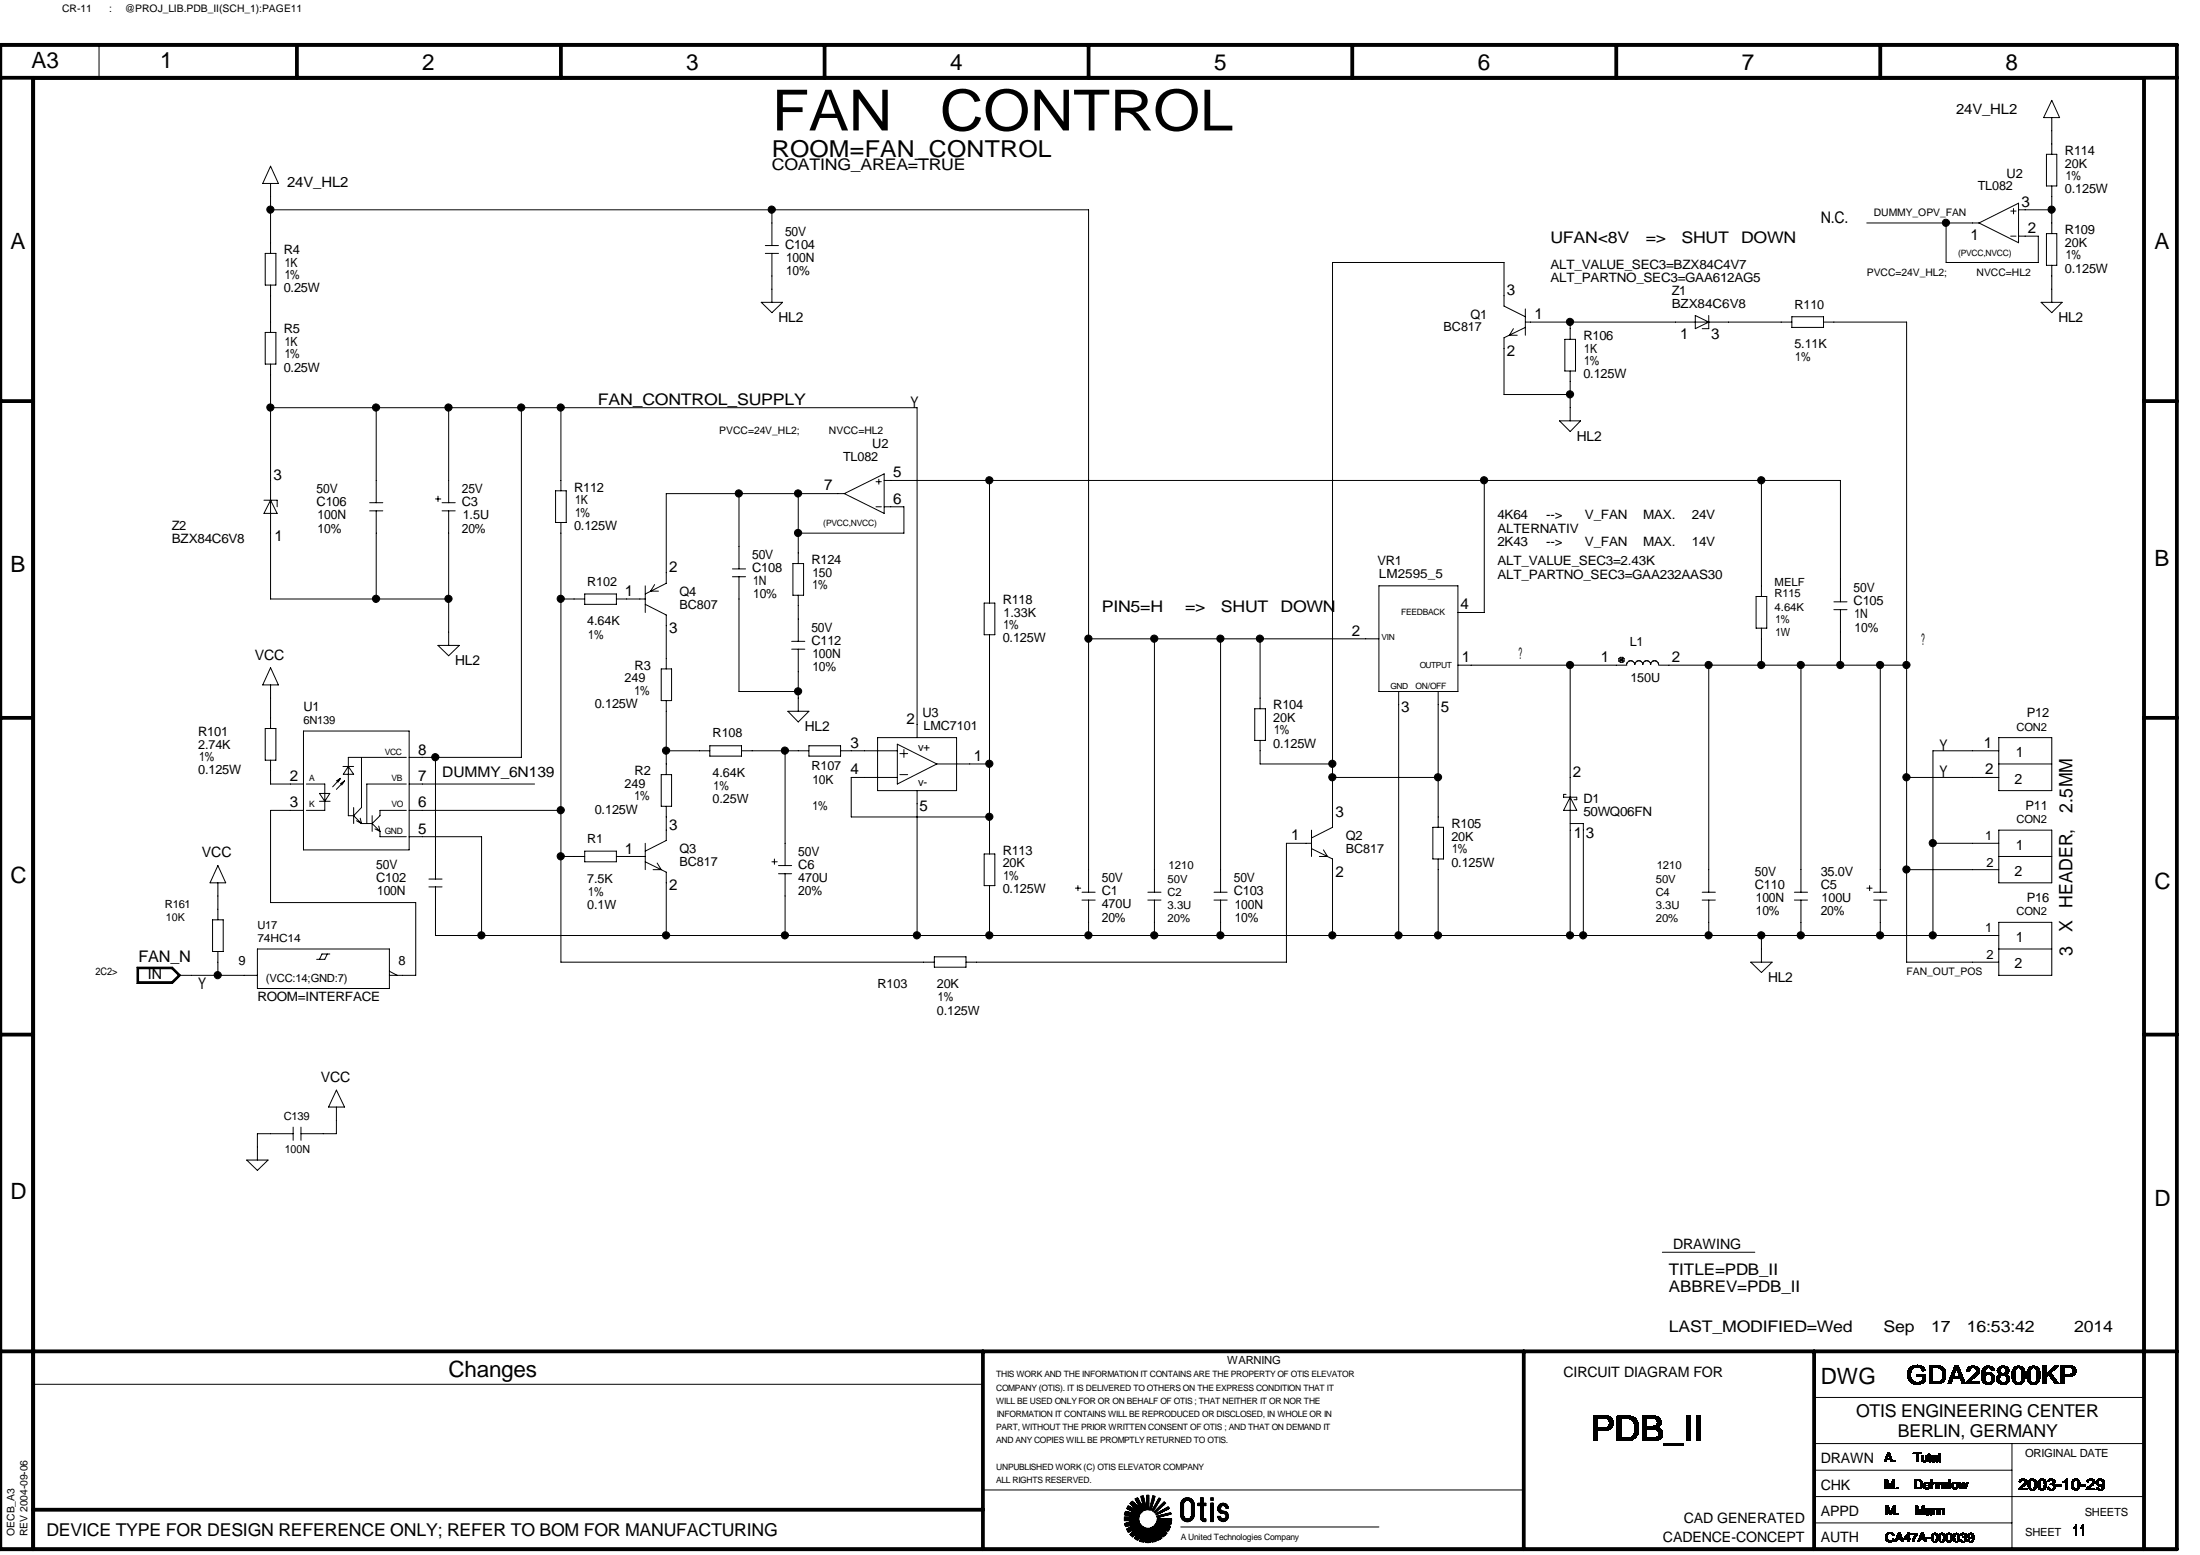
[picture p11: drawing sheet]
<svg xmlns="http://www.w3.org/2000/svg" width="297mm" height="210mm" viewBox="0 0 297 210" stroke-linecap="round" stroke-linejoin="round" font-family="sans-serif">
<g fill="none" stroke="#000" stroke-width=".51">
<path d="M0 6.1h293.9v203h-293.9zM0 10.5h293.9M4.5 10.5v198.6M40.1 6.1v4.4M75.7 6.1v4.4M111.3 6.1v4.4M147 6.1v4.4M182.6 6.1v4.4M218.2 6.1v4.4M253.9 6.1v4.4M289.5 10.5v198.6M0 54.1h4.5"/>
<path d="M289.5 54.1h4.4M0 96.9h4.5M289.5 96.9h4.4M0 139.7h4.5M289.5 139.7h4.4M0 182.4h293.9M132.7 182.4v26.7M205.7 182.4v26.7M244.9 182.4v26.7M4.5 203.8h128.2"/>
</g>
<g fill="none" stroke="#000" stroke-width=".14">
<path d="M.2 6.2h293.5v202.8h-293.5zM13.4 6.1v4.4M277 15.9v4.9M277 13.5l1.1 2.4h-2.2zM35.8 34.2h1.5v4.3h-1.5zM36.5 22.4l1.1 2.4h-2.1zM36.5 24.8v9.4M36.5 38.5v6.4M36.5 28.3h110.5v92.1M103.3 34.2h1.8M103.3 33.1h1.8M104.2 28.3v4.8"/>
<path d="M104.2 34.2v6.6M252 30.1h15.2M262.8 30.1v5.3h12.4v-3.5h-2.7M267.2 30.1l5.3-2.7v5.4zM271.5 28.5h.7M271.5 31.9h.7M271.9 28.2v.7M272.5 28.3h4.5M276.3 31.5h1.4v4.3h-1.4zM276.3 20.8h1.4v4.3h-1.4zM277 25.1v6.4M277 35.8v5"/>
<path d="M35.8 44.9h1.5v4.2h-1.5zM36.5 49.1v18.4M36.5 55h87.3v44.6M50.8 55v12.9M60.6 55v12.9M70.4 55v47.2h-15.2M75.7 55v11.3M102.8 40.8h2.9l-1.5 1.4zM204.3 44.4l-.5 .9h1M205.9 42.8l-2.8-1.5v-5.9h-23.2v76.3l-2.8 1.4M205.9 43.5h23M205.9 41.7v3.6"/>
<path d="M205.9 44.2l-2.8 1.4v7.7h8.9M210.6 56.8h2.8l-1.4 1.5zM211.3 45.8h1.4v4.3h-1.4zM212 43.5v2.3M212 50.1v6.7M228.9 42.6l1.8 .9-1.8 .9zM228.9 43.5h1.8M230.7 42.6v1.8h-.9M230.7 43.5h11.2M241.9 42.8h4.3v1.4h-4.3zM246.2 43.5h11.2v86.4h12.5M275.6 40.8h2.8l-1.4 1.4z"/>
<path d="M35.6 67.5h1.8v.9M36.5 67.6v1.7M36.5 69.3v11.6h24.1M36.5 67.5l.9 1.8h-1.8zM49.9 69h1.8M49.9 67.9h1.8M50.8 69v11.9M58.8 67.4h.7M59.1 67v.7M59.7 69h1.8M59.7 67.9h1.8M60.6 69v18.1"/>
<path d="M75 66.3h1.5v4.2h-1.5zM75.7 70.5v59.4h50.4M87.1 79.1v3.6M88.4 78.9l-.6 .9h1.1M98.9 77.9h1.8M98.9 76.8h1.8M99.8 77.9v15.4h8M99.8 66.6v10.2M107.1 76.1h1.4v4.2h-1.4zM107.8 66.6v9.5M114 66.6h-24v12.1l-2.9 1.5M114 66.6l5.4-2.6v5.3z"/>
<path d="M118.3 65h.7M118.3 68.4h.7M118.7 64.7v.7M119.4 68.4h2.6v3.6h-14.2M119.4 64.9h129.1v16.3M133.6 64.9v16.5M186.2 79.1h10.6v14.2h-10.6zM200.4 64.9v17.8h-3.6M237.8 64.9v15.6M35.8 98.3h1.5v4.3h-1.5zM36.5 92.5v5.8M36.5 90.1l1.1 2.4h-2.1z"/>
<path d="M41 98.7h14.2v16h-14.2zM59.1 87.1h2.9l-1.4 1.4zM75.7 80.9h3.2M78.9 80.2h4.3v1.4h-4.3zM83.2 80.9h3.9M87.1 81.6l2.9 1.4v7.3M89.3 90.3h1.4v4.3h-1.4zM90 94.6v10M106.4 96h2.8l-1.4 1.5zM106.9 87.6h1.8M106.9 86.6h1.8M107.8 80.3v6.3"/>
<path d="M107.8 87.6v8.4M118.5 99.6h10.7v7.1h-10.7zM132.9 81.4h1.4v4.3h-1.4zM133.6 85.7v29.6M147 86.2h39.2M155.9 86.2v34.2M164.8 86.2v34.2M169.4 95.7h1.5v4.2h-1.5zM170.1 86.2v9.5M170.1 99.9v3.2h9.8M188.8 93.3v33M194.2 93.3v18.4"/>
<path d="M196.8 89.8h22.9M212 89.8v19.5M218.6 88.9v.3M218.6 89.2l.2 .2M218.6 88.9l.7 .3M218.8 89.4h.3M218.8 88.7h.3M218.8 88.7l-.2 .2M218.8 88.7l.3 .7M219.1 88.7l.2 .2M219.1 88.7l-.3 .7M219.3 89.2l-.2 .2"/>
<path d="M219.3 88.9v.3M219.3 88.9l-.7 .3M219.8 89.4l-.2 .3M220.2 89.2l-.4 .1M220.2 89.2l.4 .2M220.6 89.4l.1 .2M220.7 89.6v.1M220.9 89.4l-.2 .2M221.3 89.2l-.4 .1M221.3 89.2l.4 .2M221.7 89.4l.1 .3M222 89.4l-.2 .3"/>
<path d="M222.3 89.2l-.3 .1M222.4 89.2l.3 .2M222.8 89.4l.1 .3M223 89.4l-.2 .3M223.4 89.2l-.3 .1M223.4 89.2l.4 .2M223.8 89.4l.1 .3M223.9 89.8h33.5M230.7 89.8v30.6M237.1 80.5h1.4v4.3h-1.4zM237.8 84.8v5M243.2 89.8v30.6"/>
<path d="M247.6 82.3h1.8M247.6 81.2h1.8M248.5 82.3v7.5M253.9 89.8v30.6M269.9 99.6h7.1v7.1h-7.1zM29.4 116.8l1.1 2.4h-2.1zM29.4 119.2v5M36.5 102.6v3.2h4.5M41 109.4h-4.5v12.4h19.6v9.9h-3.5M41.4 105.8h2.5v3.6h-2.5M43.1 107.1h1.4l-.6 1.1zM43.1 108.2h1.5"/>
<path d="M46 105.1l-.4 .5M46 105.1l-.6 .3M46 105.1l-1.1 1.1M46.3 103.5h1.4M46.5 105.4l-1.1 1.2M46.5 105.4l-.5 .4M46.5 105.4l-.4 .6M47 103.5l.7 1h-1.3zM47.7 110.1l1.1 1.1M47.7 109v2.2M48.1 110.8l.7 .4M48.6 110.4l.2 .8"/>
<path d="M48.8 102.2v6.8l-1.1 1.1M48.8 111.2h1.4M50.2 111.2l1.1 1M50.2 110.1v2.1M50.6 111.9l.7 .3M51.1 111.5l.2 .7M51.3 112.2v.7h3.6M54.9 109.4h-3.6v.7l-1.1 1.1M54.9 105.8h-5.4v5.4M54.9 102.2h-7.9v7.9h.7M55.2 112.9h9.8v13.4M55.2 105.8h17"/>
<path d="M55.2 109.4h20.5M57.9 119.7h1.8M57.9 118.7h1.8M58.8 119.7v6.6h211.1M58.8 102.2v16.5M75.7 115.6h3.2M78.9 114.9h4.3v1.4h-4.3zM83.2 115.6h3.9M87.1 113.8v3.6M87.1 116.3l2.9 1.4v8.6M88.7 116.5l.6 .9h-1.1M89.3 104.6h1.4v4.2h-1.4z"/>
<path d="M90 101.3h5.8M90 108.8v4.7l-2.9 1.4M95.8 100.7h4.3v1.4h-4.3zM100.1 101.3h9.1M104.2 116.3h.7M104.6 116v.7M105.1 117.9h1.8M105.1 116.8h1.8M106 101.3v15.5M106 117.9v8.4M109.2 100.7h4.3v1.4h-4.3zM113.5 101.3h7.7"/>
<path d="M121.2 104.9h-6.3v5.4h18.7M121.2 100.5l5.3 2.6-5.3 2.7zM121.5 104.6h1.1M121.5 101.7h1.1M122 101.2v1M123.8 106.7v19.6M126.5 103.1h7.1M132.9 115.3h1.4v4.2h-1.4zM133.6 119.5v6.8M145.2 119.9h.7M145.5 119.5v.7M177.1 113.8h-3.4v16.1h-43.3"/>
<path d="M177.1 112.1v3.5M177.1 114.6l2.8 1.4v10.3M178.7 114.7l.5 .9h-1.1M179.9 104.9h14.3M193.5 111.7h1.4v4.3h-1.4zM194.2 116v10.3M211.5 107.2h-.4v.4h1.8v.3h-.4M212 107.6l.9 1.8h-1.8zM212 111.2h1.8v15.1M212 109.4v16.9M252 119.9h.8M252.4 119.5v.7"/>
<path d="M257.4 117.4h12.5M257.4 104.9h12.5M261 113.8h8.9M269.9 112.1h7.1v7.1h-7.1zM269.9 115.6h7.1M269.9 101.3h-8.9v25M269.9 103.1h7.1M18.5 130.6h4.8l1.1 1.1-1.1 1.1h-4.8zM18.6 130.6h4.6l1.1 1.1-1.1 1h-4.6zM18.7 130.7h4.5l1 1-1 .9h-4.5zM18.7 130.8h4.5l.9 .9-.9 .8h-4.5zM24.1 131.7h10.7"/>
<path d="M28.7 124.2h1.4v4.2h-1.4zM29.4 128.4v3.3M34.8 128.1h17.8v5.3h-17.8zM44.2 128.8l-.3 .7h-1.1M44.5 128.8h-1l-.4 .7M52.6 131.1l1 .6M126.1 129.2h4.3v1.4h-4.3zM146.1 121.5h1.8M146.1 120.4h1.8M147 121.5v4.8M155 121.5h1.8M155 120.4h1.8"/>
<path d="M155.9 121.5v4.8M163.9 121.5h1.8M163.9 120.4h1.8M164.8 121.5v4.8M229.8 121.5h1.8M229.8 120.4h1.8M230.7 121.5v4.8M236.4 129.9h2.9l-1.5 1.4zM237.8 126.3v3.6M242.3 121.5h1.7M242.3 120.4h1.7M243.2 121.5v4.8"/>
<path d="M253 121.5h1.8M253 120.4h1.8M253.9 121.5v4.8M269.9 124.5h7.1v7.2h-7.1zM269.9 128.1h7.1M33.3 156.6h2.9l-1.4 1.4zM39.6 153h-4.8v3.6M39.6 152.1v1.8M40.6 152.1v1.8M45.4 149.4v3.6h-4.8M45.4 147.2l1.1 2.2h-2.1zM224.4 169h12.5"/>
<path d="M4.5 186.9h128.2M244.9 194.9h44.6M244.9 188.6h44.6M244.9 198.5h26.7M271.6 194.9v14.2M4.3 209.1v-198.4h285.3v198.4M132.7 201.1h73M151.8 205.2h2M151.8 205.3h2M151.8 204.9h2M151.8 204.8h2M151.8 205h2"/>
<path d="M151.8 205.1h2M151.8 204.3h1.6M151.8 204.3h1.4M151.8 204.4h2.1M151.8 205.7h2.2M151.8 205.7h2.1M151.9 204.2h.9M151.9 204.3h1M151.9 204.2h.8M151.9 205.8h2.1M151.9 205.9h1M151.9 205.8h1.2"/>
<path d="M151.9 206h.4M151.9 204.1h.5M151.9 204.1h.6M151.9 205.9h.7M151.9 206h.6M152 204h.1M152 206h.1M152 206.1l1.2-.3-1.1 .6h1M152 205.6h1.9M152 204.5h1.8M152.1 203.6l1.4 .8-1.5-.4M152.1 203.6h.8"/>
<path d="M152.1 203.6h.9M152.1 206.5h.8M152.1 205.6h1.7M152.1 206.5h.9M152.2 203.5h.6M152.2 203.5h.5M152.2 206.5h.7M152.2 206.4h1M152.2 203.4h.5M152.2 203.4h.3M152.2 203.7h.9M152.2 206.6h.5"/>
<path d="M152.2 206.7h.5M152.2 206.7h.4M152.2 206.6h.6M152.2 206.3h5.7M152.2 205.5h1.6M152.3 203.3h.2M152.3 206.8h.2M152.3 203.3h.1M152.3 203.7h.8M152.4 204.6h1.4M152.4 206.3h5.5M152.4 206.8l1-.5-.8 .8h.7"/>
<path d="M152.4 203.8h.8M152.4 205.5h1.4M152.4 206.2h2.3M152.5 203.8h.8M152.5 203.8h.9M152.5 204.6h1.3M152.5 206.2h2.1M152.5 205.4h1.3M152.6 206.2h1.9M152.6 202.9h.5M152.6 207.2h.6M152.6 206.1h1.8"/>
<path d="M152.6 207.1h.7M152.7 202.9h.4M152.7 203h.5M152.7 203.9h.8M152.7 207.1h.7M152.7 207.2h.5M152.7 203.1h.6M152.7 202.8h.4M152.7 202.8h.3M152.7 203h.6M152.7 204.6h1.1M152.7 207h.8"/>
<path d="M152.7 207.3h.4M152.7 203.1h.7M152.7 202.7h.3M152.7 206.1h1.6M152.8 204h.8M152.8 207.3h.3M152.8 206.9h.7M152.8 205.4h1M152.8 203.2h.6M152.8 202.7h.1M152.8 207.4h.2M152.8 206h1.5"/>
<path d="M152.8 206.8h.8M152.8 206.9h4.7M152.9 206h1.3M152.9 203.2h.6M152.9 204.7h.9M152.9 207.4h.1M152.9 206.8h4.5M152.9 205.4h.9M152.9 204.1h1.3M152.9 204h.8M152.9 206.8h4.4M152.9 207.5l.7-.7-.4 .9"/>
<path d="M152.9 206h1.2M152.9 203.3h.6M152.9 206.7h4.4M153 203.3h.6M153 206.7h4.3M153 205.9h1.1M153 203.4h.6M153 204.7h.8M153 206.6h4.2M153.1 205.3h.7M153.1 203.4h.6M153.1 204.1h1"/>
<path d="M153.1 205.9h.9M153.1 206.6h4.1M153.1 203.5h.7M153.1 204.2h1M153.1 206.5h4.7M153.2 203.5h.6M153.2 206.5h4.7M153.2 205.8h.8M153.2 202.9h-.6l1.2 1.2-1.5-.9M153.2 204.2h.8M153.2 205.3l-1.4 .4h2.1M153.2 207.7h.6"/>
<path d="M153.2 207.6h.6M153.2 202.3l.9 1.5-1.2-1.2M153.2 203.6h.6M153.2 204.3h.8M153.2 206.4h4.7M153.3 202.4h.4M153.3 202.3h.4M153.3 203.6h.6M153.3 207.5h.6M153.3 207.7h.5M153.3 202.5h.5M153.3 204.3h.7"/>
<path d="M153.3 207.4h.7M153.4 202.3h.2M153.4 202.5h.4M153.4 202.6h.4M153.4 203.7h.6M153.4 207.3h.6M153.4 207.4h.6M153.4 207.8h.3M153.4 204.3h.6M153.4 207.2h.7M153.5 202.2h.1M153.5 202.7h.3"/>
<path d="M153.5 203.8h1.9M153.5 207.9h.2M153.5 207.2h3.1M153.5 202.7h.4M153.5 203.8h.5M153.5 207.1h3.1M153.5 202.8h.5M153.5 202.8h.4M153.5 203.8h1.2M153.5 207.9l.6-.7-.2 .9M153.5 207h4M153.5 207.1h3"/>
<path d="M153.6 202.9h.4M153.6 203.9h.9M153.6 206.9h3.9M153.6 203h.4M153.6 203.9h.8M153.6 206.8h3.8M153.7 203.1h.4M153.7 203h.3M153.7 204h.6M153.7 203.2h.4M153.8 203.2h.4M153.8 204h.5"/>
<path d="M153.8 203.3h.4M153.8 203.4h.5M153.9 203.4h.4M153.9 204.5h-2.1l1.6 .3M153.9 208h.6M153.9 203.5h.4M153.9 207.9h.6M153.9 208.1h.6M154 203.6h.3M154 203.5h.3M154 207.8h.5M154 207.9h.5"/>
<path d="M154 203.6h.4M154 207.7h.6M154 202h.4M154 202.1h.4M154 203.7h1.1M154 203.7h.4M154 207.4h.6M154 208.1h.5M154 207.5h.6M154 207.6h.6M154.1 202.3h.4M154.1 202.2h.3"/>
<path d="M154.1 202.1h.3M154.1 203.8h1.3M154.1 207.3h2.6M154.1 207.4h1.8M154.1 202.4h.4M154.1 207.2h2.6M154.2 201.9h.1M154.2 202.4h.3M154.2 202.5h.3M154.2 202.6h.3M154.2 202.7h.4M154.3 202.9h.3"/>
<path d="M154.3 202.8h.3M154.3 202.7h.3M154.3 201.9l.5 1.8v-1.9h.3v2M154.3 203.1h.4M154.3 203.1h.3M154.3 203h.3M154.3 208.2h.1M154.3 202h-.3l.5 1.8-.9-1.7M154.3 203.2h.4M154.4 203.4h.3M154.4 203.3h.3M154.4 203.5h.3"/>
<path d="M154.4 203.5h.4M154.4 208.2l.3-.8v.8M154.5 203.6h.3M154.5 203.7h.6M154.7 207.9h.6M154.7 207.4h1.3M154.7 207.8h.6M154.7 208.2h.6M154.7 208.1h.6M154.7 207.5h.6M154.7 207.6h.6M154.7 207.7h.6"/>
<path d="M154.7 208h.6M154.8 202.4h.3M154.8 202.3h.3M154.8 202.2h.3M154.8 202h.3M154.8 202.1h.3M154.8 201.9h.3M154.8 203.2h.3M154.8 203.1h.3M154.8 203.4h.3M154.8 203.3h.3M154.8 202.9h.3"/>
<path d="M154.8 202.8h.3M154.8 202.5h.3M154.8 203h.3M154.8 202.6h.3M154.8 202.7h.3M154.8 203.5h.3M154.8 203.6h.3M154.9 208.2h.2M155.2 203.6h.3M155.2 203.7h.2M155.3 203.5h.2M155.3 203.6h.2"/>
<path d="M155.3 203.4h.2M155.3 203.4h.3M155.3 203.3h.3M155.3 207.5h.7M155.3 207.6h.7M155.3 206.2h2.6M155.4 203.2h.2M155.4 203.3h.2M155.4 207.6h.6M155.4 203.1h.2M155.4 203h.3M155.4 202.9h.3"/>
<path d="M155.4 207.8h.6M155.4 207.9h.6M155.4 207.7h.6M155.4 206.2h2.6M155.4 202.8h.3M155.4 202.7h.3M155.4 207.9h.7M155.5 202.6h.3M155.5 202.7h.3M155.5 207.9h.6M155.5 208h.6M155.5 206.2h2.5"/>
<path d="M155.5 202.5h.3M155.5 208.1h.5M155.6 202.4h.2M155.6 202.3h.2M155.6 202.3h.3M155.6 203.8h.2M155.6 203.9h.1M155.6 208.2h.1M155.6 208.2l-.3-.8v.8M155.6 206.1h2.4M155.6 202.2h.3M155.6 202h.4"/>
<path d="M155.6 202.1h.3M155.6 203.7h.3M155.6 204h.1M155.7 201.9h.1M155.7 202h.2M155.7 203.6h.3M155.7 203.7h.2M155.7 201.9l-.5 1.9M155.7 206.1h2.3M155.7 203.5h.3M155.8 203.5h.2M155.8 206h2.1"/>
<path d="M155.8 203.4h.3M155.8 203.3h.3M155.8 204.1h.3M155.9 203.2h.3M155.9 203.3h.2M155.9 204h.3M155.9 205.9h1.9M155.9 204.2h.1M155.9 205.9h1.8M156 203.2h.2M156 202l-.6 1.8h-.3M156 204h.2"/>
<path d="M156 204.2h.1M156 207.4h.7M156 205.8h1.5M156 203.1h.2M156 203.1h.3M156 203.9h.3M156 207.4h.8M156 205.8h2.1M156 203h.3M156 207.5h.8M156 205.7h2.1M156.1 202.9h.2"/>
<path d="M156.1 202.9h.3M156.1 203.8h.3M156.1 204.5h.1M156.1 204.4h.2M156.1 207.6h.7M156.1 207.5h.7M156.1 205.7h2M156.1 205.6h2M156.1 202.8h.3M156.1 204.3h.4M156.1 207.7h.7M156.1 205.6h2.1"/>
<path d="M156.1 205.5h2.1M156.2 202.8h.3M156.2 202.7h.3M156.2 203.8h.3M156.2 205.4h2M156.2 205.5h2M156.2 205.3h2M156.2 203.7h.3M156.2 204.8h.5M156.2 204.7h.6M156.2 207.7h.5M156.2 205.2h2"/>
<path d="M156.2 202.6h.3M156.2 204.3h.4M156.2 204.8h.2M156.2 207.8h.4M156.2 207.8h.5M156.2 205.1h2M156.2 205h2M156.3 202.5h.3M156.3 202.6h.2M156.3 203.6h.3M156.3 207.9h.2M156.3 204.2h.4"/>
<path d="M156.3 202.4h.4M156.3 203.6h.4M156.3 204.6h.8M156.3 207.9l-.4-.6 .2 .8M156.4 202.4h.3M156.4 203.5h.3M156.4 204.2h.4M156.4 202.3h.3l-1 1.7M156.4 202.3h.3M156.5 203.5h.3M156.5 204.1h.3M156.5 202.2h.1"/>
<path d="M156.5 203.4h.3M156.5 202.2l-1 1.7h.2M156.5 204.1h.5M156.5 204.6h.8M156.5 203.4h.4M156.6 203.3h.3M156.6 204.6h.8M156.6 203.3h.4M156.6 204h.5M156.6 207.1h.9M156.7 203.2h.3M156.7 207.1h.7"/>
<path d="M156.7 203.2h.4M156.7 204h.5M156.7 204h.4M156.7 204.5h.9M156.7 207.2h.7M156.8 203.2h.3M156.8 207.2h.5M156.8 203.1h.4M156.8 203.9h.5M156.9 203h.3M156.9 203.9h.5M156.9 207.3h.4"/>
<path d="M156.9 203h.4M156.9 207.3h.3M157 202.9h.3M157 203.8h.5M157 207.3h.2M157 207.4h.2M157 202.9h.4l-1.4 1.4M157 204.5h.8M157 207.4h.1M157.1 202.9h.2M157.1 203.8h.5M157.1 202.8h.2"/>
<path d="M157.1 207.4l-.6-.4 .4 .6h-.8M157.2 203.7h.5M157.2 204.4h.7M157.2 202.7l-1.4 1.4h.3M157.2 203.7h.6M157.3 203.6h.6l-1.8 .9M157.3 204.4h.8l-1.9 .5M157.4 203.6h.5M157.4 204.3h.7M157.4 206.6h.4M157.4 205.8l.6 .2h-2.3M157.5 203.5h.4"/>
<path d="M157.5 206.6h.3M157.6 203.5h.2M157.6 204.3h.5M157.6 206.7h.1M157.6 203.4h.2M157.7 206.7l-.6-.2 .5 .5h-4M157.7 203.4l-1.6 .9h.3M157.9 204.3h.2M157.9 204.2h.2M158.1 204.2l-1.9 .5h.8M159.4 203.1h.4v1.4h-.4zM159.4 203h.4"/>
<path d="M159.4 202.9h.4M159.4 204.6h.4M159.4 206.1h26.8M159.5 202.9l-.1 .1h.4M159.5 202.8v.1M159.5 203.1v1.4M159.5 204.7l.1 .2M159.5 202.9h.3M159.5 202.8h.4M159.5 204.8h.4M159.5 204.6h.3M159.5 204.7h.3"/>
<path d="M159.5 202.7v.1M159.5 202.7h.4M159.6 204.9v.2M159.6 202.6h.4M159.6 203.1v1.4M159.6 202.7h.4M159.6 204.9h.4M159.6 202.6l-.1 .1M159.6 202.6h.5M159.6 205h.5M159.6 202.5h1.4M159.6 205.1h1.4"/>
<path d="M159.6 205h1.4M159.7 202.4l-.1 .2M159.7 202.5h1.3M159.7 205.1l.1 .2 1-.1M159.7 203.1v1.4M159.7 205.1h1.3M159.7 202.4h1.2h-1.2M159.8 205.2h1.1h-1.1M159.8 202.4h1.1M159.8 203.1v1.4M159.8 204.6h-.4l.1 .1M159.8 202.3h1"/>
<path d="M159.9 202.3h.9M159.9 205.3l.1 .1 .7-.1M159.9 202.3l-.1 .1M159.9 204.9h-.4M160 202.3l.6-.1 .1 .1M160.1 202.2h.4M160.1 205.4h.4M160.6 202.6h.5M160.6 205h.5M160.7 202.6h.4M160.7 204.9h.4M160.7 202.7h.4"/>
<path d="M160.7 205.3h-.8M160.7 204.9h.5M160.7 202.7h.5M160.8 202.3v.1M160.8 202.8h.4M160.8 204.8h.4M160.8 202.9h.4M160.8 204.7h.4M160.9 203.1h.3v1.4h-.3zM160.9 203h.3M160.9 202.9h.3M160.9 204.6h.3"/>
<path d="M160.9 203.1v1.4M161 203.1v1.4M161 202.5l.1 .1M161 205l-.1 .1h-1.2M161.1 202.6l.1 .3M161.1 203.1v1.4M161.1 205h-.1M161.1 204.9v.1M161.2 204.8l-.1 .1M161.2 203.1v1.4M161.2 204.7v.1M161.2 202.9v.1"/>
<path d="M161.2 204.6v.1M161.8 203.2h1M161.8 203.1h1M161.8 203h1M161.8 202.9h1M162.1 202.2v2.7h.4v-2.7M162.1 204.9h.4M162.1 205h.5M162.1 205.1h.7M162.1 205h.7M162.2 202.2v2.7M162.2 205.1h.6"/>
<path d="M162.2 205.2h.6M162.3 205.2h.5M162.3 202.2v2.7M162.3 205.3h.5M162.4 205.4h.4M162.4 202.2v2.7M162.5 205.4h.3M163.5 202.2v.3M163.5 202.9v2.5M163.6 202.2v.3M163.6 202.9v2.5M163.7 202.2v.3"/>
<path d="M163.7 202.9v2.5M163.8 202.2v.3M163.8 202.9v2.5M164.4 203.5h.4M164.4 203.6h.4M164.4 203.7h.4M164.4 203.8h.4M164.4 204.8h.4M164.4 204.7h.4M164.5 204.9h.3M164.5 203.4h.3M164.5 203.4h.4"/>
<path d="M164.5 203.9h.4M164.5 203.9h.5M164.5 204.9h.4M164.5 203.3h.5M164.5 203.3h.4M164.5 204h.7M164.5 204h.9M164.5 205h.5M164.5 203.2h1.2M164.5 204h1M164.5 205.1h1.2M164.5 205h1.2"/>
<path d="M164.6 203.2h1.1M164.6 204.1h1M164.6 205.1h1.1M164.6 203.1h1M164.6 205.2h1M164.7 203.1h.9M164.7 204.2h1M164.7 205.2h.9M164.7 203h.9M164.8 205.3h.7M164.8 203h.7M164.8 204.3h.9"/>
<path d="M164.8 202.9h.7M164.8 204.3h1M164.9 205.4h.5M165.1 202.9h.1M165.1 205.4h.1M165.3 203.3h.5M165.3 204.3h.5M165.3 205h.5M165.4 203.3h.4M165.4 203.4h.4M165.4 204.9h.4M165.4 204.4h.4"/>
<path d="M165.5 204.9h.3M165.5 203.5h.4M165.5 204.5h.4M165.5 204.5h.3M165.5 204.8h.4M165.5 203.6h.4M165.5 204.6h.4M165.5 204.7h.4M244.9 202h44.6M244.9 205.6h26.7"/>
<circle cx="36.5" cy="28.3" r=".49"/>
<circle cx="104.2" cy="28.3" r=".49"/>
<circle cx="262.7" cy="30.1" r=".49"/>
<circle cx="277" cy="28.3" r=".49"/>
<circle cx="36.5" cy="55" r=".49"/>
<circle cx="50.8" cy="55" r=".49"/>
<circle cx="60.6" cy="55" r=".49"/>
<circle cx="70.4" cy="55" r=".49"/>
<circle cx="75.7" cy="55" r=".49"/>
<circle cx="212" cy="53.2" r=".49"/>
<circle cx="212" cy="43.4" r=".49"/>
<circle cx="99.8" cy="66.6" r=".49"/>
<circle cx="107.8" cy="71.9" r=".49"/>
<circle cx="107.8" cy="66.6" r=".49"/>
<circle cx="133.6" cy="64.8" r=".49"/>
<circle cx="200.4" cy="64.8" r=".49"/>
<circle cx="237.8" cy="64.8" r=".49"/>
<circle cx="50.8" cy="80.8" r=".49"/>
<circle cx="60.6" cy="80.8" r=".49"/>
<circle cx="75.7" cy="80.8" r=".49"/>
<circle cx="107.8" cy="93.3" r=".49"/>
<circle cx="147" cy="86.2" r=".49"/>
<circle cx="155.8" cy="86.2" r=".49"/>
<circle cx="164.8" cy="86.2" r=".49"/>
<circle cx="170.1" cy="86.2" r=".49"/>
<circle cx="212" cy="89.8" r=".49"/>
<circle cx="230.7" cy="89.8" r=".49"/>
<circle cx="237.8" cy="89.8" r=".49"/>
<circle cx="243.1" cy="89.8" r=".49"/>
<circle cx="248.5" cy="89.8" r=".49"/>
<circle cx="253.8" cy="89.8" r=".49"/>
<circle cx="257.4" cy="89.8" r=".49"/>
<circle cx="58.8" cy="102.2" r=".49"/>
<circle cx="75.7" cy="115.6" r=".49"/>
<circle cx="75.7" cy="109.4" r=".49"/>
<circle cx="89.9" cy="101.3" r=".49"/>
<circle cx="106" cy="101.3" r=".49"/>
<circle cx="133.6" cy="103.1" r=".49"/>
<circle cx="133.6" cy="110.3" r=".49"/>
<circle cx="179.9" cy="104.9" r=".49"/>
<circle cx="179.9" cy="103.1" r=".49"/>
<circle cx="194.2" cy="104.9" r=".49"/>
<circle cx="257.4" cy="104.9" r=".49"/>
<circle cx="257.4" cy="117.4" r=".49"/>
<circle cx="261" cy="113.8" r=".49"/>
<circle cx="29.4" cy="131.6" r=".49"/>
<circle cx="65" cy="126.3" r=".49"/>
<circle cx="89.9" cy="126.3" r=".49"/>
<circle cx="106" cy="126.3" r=".49"/>
<circle cx="123.8" cy="126.3" r=".49"/>
<circle cx="133.6" cy="126.3" r=".49"/>
<circle cx="147" cy="126.3" r=".49"/>
<circle cx="155.8" cy="126.3" r=".49"/>
<circle cx="164.8" cy="126.3" r=".49"/>
<circle cx="179.9" cy="126.3" r=".49"/>
<circle cx="188.8" cy="126.3" r=".49"/>
<circle cx="194.2" cy="126.3" r=".49"/>
<circle cx="212" cy="126.3" r=".49"/>
<circle cx="213.8" cy="126.3" r=".49"/>
<circle cx="230.7" cy="126.3" r=".49"/>
<circle cx="237.8" cy="126.3" r=".49"/>
<circle cx="243.1" cy="126.3" r=".49"/>
<circle cx="253.8" cy="126.3" r=".49"/>
<circle cx="261" cy="126.3" r=".49"/>
</g>
<g fill="#000">
<circle cx="36.5" cy="28.3" r=".49"/>
<circle cx="104.2" cy="28.3" r=".49"/>
<circle cx="262.7" cy="30.1" r=".49"/>
<circle cx="277" cy="28.3" r=".49"/>
<circle cx="36.5" cy="55" r=".49"/>
<circle cx="50.8" cy="55" r=".49"/>
<circle cx="60.6" cy="55" r=".49"/>
<circle cx="70.4" cy="55" r=".49"/>
<circle cx="75.7" cy="55" r=".49"/>
<circle cx="212" cy="53.2" r=".49"/>
<circle cx="212" cy="43.4" r=".49"/>
<circle cx="99.8" cy="66.6" r=".49"/>
<circle cx="107.8" cy="71.9" r=".49"/>
<circle cx="107.8" cy="66.6" r=".49"/>
<circle cx="133.6" cy="64.8" r=".49"/>
<circle cx="200.4" cy="64.8" r=".49"/>
<circle cx="237.8" cy="64.8" r=".49"/>
<circle cx="50.8" cy="80.8" r=".49"/>
<circle cx="60.6" cy="80.8" r=".49"/>
<circle cx="75.7" cy="80.8" r=".49"/>
<circle cx="107.8" cy="93.3" r=".49"/>
<circle cx="147" cy="86.2" r=".49"/>
<circle cx="155.8" cy="86.2" r=".49"/>
<circle cx="164.8" cy="86.2" r=".49"/>
<circle cx="170.1" cy="86.2" r=".49"/>
<circle cx="212" cy="89.8" r=".49"/>
<circle cx="230.7" cy="89.8" r=".49"/>
<circle cx="237.8" cy="89.8" r=".49"/>
<circle cx="243.1" cy="89.8" r=".49"/>
<circle cx="248.5" cy="89.8" r=".49"/>
<circle cx="253.8" cy="89.8" r=".49"/>
<circle cx="257.4" cy="89.8" r=".49"/>
<circle cx="58.8" cy="102.2" r=".49"/>
<circle cx="75.7" cy="115.6" r=".49"/>
<circle cx="75.7" cy="109.4" r=".49"/>
<circle cx="89.9" cy="101.3" r=".49"/>
<circle cx="106" cy="101.3" r=".49"/>
<circle cx="133.6" cy="103.1" r=".49"/>
<circle cx="133.6" cy="110.3" r=".49"/>
<circle cx="179.9" cy="104.9" r=".49"/>
<circle cx="179.9" cy="103.1" r=".49"/>
<circle cx="194.2" cy="104.9" r=".49"/>
<circle cx="257.4" cy="104.9" r=".49"/>
<circle cx="257.4" cy="117.4" r=".49"/>
<circle cx="261" cy="113.8" r=".49"/>
<circle cx="29.4" cy="131.6" r=".49"/>
<circle cx="65" cy="126.3" r=".49"/>
<circle cx="89.9" cy="126.3" r=".49"/>
<circle cx="106" cy="126.3" r=".49"/>
<circle cx="123.8" cy="126.3" r=".49"/>
<circle cx="133.6" cy="126.3" r=".49"/>
<circle cx="147" cy="126.3" r=".49"/>
<circle cx="155.8" cy="126.3" r=".49"/>
<circle cx="164.8" cy="126.3" r=".49"/>
<circle cx="179.9" cy="126.3" r=".49"/>
<circle cx="188.8" cy="126.3" r=".49"/>
<circle cx="194.2" cy="126.3" r=".49"/>
<circle cx="212" cy="126.3" r=".49"/>
<circle cx="213.8" cy="126.3" r=".49"/>
<circle cx="230.7" cy="126.3" r=".49"/>
<circle cx="237.8" cy="126.3" r=".49"/>
<circle cx="243.1" cy="126.3" r=".49"/>
<circle cx="253.8" cy="126.3" r=".49"/>
<circle cx="261" cy="126.3" r=".49"/>
</g>
<g font-size="7.7">
<text x="104.2" y="17.6">FAN</text>
<text x="126.9" y="17.6">CONTROL</text>
</g>
<text font-size="4.8" x="214.8" y="194.5">PDB_II</text>
<text font-size="3.5" x="257.4" y="186.9">GDA26800KP</text>
<text font-size="3.1" x="104.2" y="21.2">ROOM=FAN_CONTROL</text>
<g font-size="3">
<text x="4.3" y="9.2">A3</text>
<text x="21.6" y="9.2">1</text>
<text x="57" y="9.4">2</text>
<text x="92.7" y="9.4">3</text>
<text x="128.3" y="9.4">4</text>
<text x="163.9" y="9.4">5</text>
<text x="199.5" y="9.4">6</text>
<text x="235.2" y="9.4">7</text>
<text x="270.8" y="9.4">8</text>
<text x="1.4" y="33.6">A</text>
<text x="290.9" y="33.6">A</text>
<text x="1.4" y="77.3">B</text>
<text x="290.9" y="76.4">B</text>
<text x="1.4" y="119.1">C</text>
<text x="290.9" y="120">C</text>
<text x="1.4" y="161.9">D</text>
<text x="290.9" y="162.8">D</text>
<text x="60.6" y="185.9">Changes</text>
<text x="245.8" y="186.8">DWG</text>
</g>
<g font-size="2.5">
<text x="279.8" y="109.7" transform="rotate(-90 279.8 109.7)">2.5MM</text>
<text x="279.8" y="125.8" transform="rotate(-90 279.8 125.8)">X HEADER,</text>
<text x="279.8" y="129" transform="rotate(-90 279.8 129)">3</text>
</g>
<g font-size="2.4">
<text x="250.6" y="191.3">OTIS ENGINEERING CENTER</text>
<text x="256.2" y="194">BERLIN, GERMANY</text>
<text x="6.3" y="207.3">DEVICE TYPE FOR DESIGN REFERENCE ONLY; REFER TO BOM FOR MANUFACTURING</text>
</g>
<g font-size="2.2">
<text x="104.2" y="23">COATING_AREA=TRUE</text>
<text x="209.3" y="32.8">UFAN&lt;8V</text>
<text x="222.2" y="32.8">=&gt;</text>
<text x="227" y="32.8">SHUT</text>
<text x="235.1" y="32.8">DOWN</text>
<text x="245.8" y="30.1">N.C.</text>
<text x="80.7" y="54.7">FAN_CONTROL_SUPPLY</text>
<text x="122.9" y="55">Y</text>
<text x="148.8" y="82.7">PIN5=H</text>
<text x="160" y="82.7">=&gt;</text>
<text x="164.8" y="82.7">SHUT</text>
<text x="172.9" y="82.7">DOWN</text>
<text x="205" y="88.9">?</text>
<text x="259.4" y="87.1">?</text>
<text x="261.9" y="101.3">Y</text>
<text x="261.9" y="104.9">Y</text>
<text x="18.7" y="129.9">FAN_N</text>
<text x="26.8" y="133.4">Y</text>
<text x="225.3" y="172">TITLE=PDB_II</text>
<text x="225.3" y="179.7">LAST_MODIFIED=Wed</text>
<text x="225.3" y="174.4">ABBREV=PDB_II</text>
<text x="254.3" y="179.7">Sep</text>
<text x="260.7" y="179.7">17</text>
<text x="265.6" y="179.7">16:53:42</text>
<text x="280" y="179.7">2014</text>
<text x="272.5" y="201.1">2003-10-29</text>
<text x="279.9" y="207.3">11</text>
</g>
<g font-size="2">
<text x="272.9" y="27.9">3</text>
<text x="266.1" y="32.4">1</text>
<text x="273.8" y="31.5">2</text>
<text x="203.5" y="39.9">3</text>
<text x="207.2" y="43.1">1</text>
<text x="226.9" y="45.8">1</text>
<text x="231.1" y="45.8">3</text>
<text x="203.5" y="48">2</text>
<text x="36.9" y="64.8">3</text>
<text x="120.6" y="64.4">5</text>
<text x="111.3" y="66.2">7</text>
<text x="120.6" y="68">6</text>
<text x="37.1" y="73">1</text>
<text x="90.3" y="77.3">2</text>
<text x="84.4" y="80.5">1</text>
<text x="197.2" y="82.3">4</text>
<text x="90.3" y="85.5">3</text>
<text x="182.5" y="85.8">2</text>
<text x="197.4" y="89.4">1</text>
<text x="216.2" y="89.4">1</text>
<text x="225.7" y="89.4">2</text>
<text x="56.5" y="101.9">8</text>
<text x="114.8" y="101">3</text>
<text x="122.4" y="97.7">2</text>
<text x="189.2" y="96.1">3</text>
<text x="194.5" y="96.1">5</text>
<text x="267.8" y="101">1</text>
<text x="39.2" y="105.4">2</text>
<text x="56.5" y="105.4">7</text>
<text x="59.7" y="104.9">DUMMY_6N139</text>
<text x="114.8" y="104.5">4</text>
<text x="131.5" y="102.7">1</text>
<text x="212.3" y="104.9">2</text>
<text x="268.1" y="104.5">2</text>
<text x="39.2" y="109">3</text>
<text x="56.5" y="109">6</text>
<text x="56.5" y="112.5">5</text>
<text x="90.3" y="112">3</text>
<text x="124.2" y="109.5">5</text>
<text x="174.3" y="113.4">1</text>
<text x="180.3" y="110.2">3</text>
<text x="212.5" y="113.1">1</text>
<text x="214.1" y="113.1">3</text>
<text x="84.4" y="115.2">1</text>
<text x="180.3" y="118.4">2</text>
<text x="90.3" y="120.2">2</text>
</g>
<g font-size="1.9">
<text x="264.1" y="15.4">24V_HL2</text>
<text x="38.8" y="25.2">24V_HL2</text>
<text x="105.1" y="43.4">HL2</text>
<text x="277.9" y="43.4">HL2</text>
<text x="212.9" y="59.5">HL2</text>
<text x="34.4" y="89">VCC</text>
<text x="61.5" y="89.7">HL2</text>
<text x="108.7" y="98.6">HL2</text>
<text x="272" y="105.8">2</text>
<text x="272.2" y="102.2">1</text>
<text x="27.3" y="115.7">VCC</text>
<text x="272" y="118.2">2</text>
<text x="272.2" y="114.7">1</text>
<text x="272" y="130.7">2</text>
<text x="272.2" y="127.1">1</text>
<text x="20" y="132.1">IN</text>
<text x="238.7" y="132.5">HL2</text>
<text x="43.3" y="146">VCC</text>
<text x="225.9" y="168.7">DRAWING</text>
<text x="211.1" y="185.9">CIRCUIT DIAGRAM FOR</text>
<text x="245.8" y="197.5">DRAWN</text>
<text x="245.8" y="201.1">CHK</text>
<text x="224.5" y="208.2">CADENCE-CONCEPT</text>
<text x="227.3" y="205.5">CAD GENERATED</text>
<text x="245.8" y="208.2">AUTH</text>
<text x="245.8" y="204.6">APPD</text>
</g>
<g font-size="1.7">
<text x="270.9" y="24">U2</text>
<text x="278.8" y="21">R114</text>
<text x="278.8" y="22.6">20K</text>
<text x="267" y="25.7">TL082</text>
<text x="278.8" y="26.1">0.125W</text>
<text x="278.9" y="24.3">1%</text>
<text x="38.3" y="34.3">R4</text>
<text x="106" y="33.6">C104</text>
<text x="106" y="31.8">50V</text>
<text x="106.1" y="35.3">100N</text>
<text x="278.8" y="33.4">20K</text>
<text x="278.8" y="31.6">R109</text>
<text x="278.9" y="35">1%</text>
<text x="38.3" y="39.5">0.25W</text>
<text x="38.4" y="36">1K</text>
<text x="38.4" y="37.7">1%</text>
<text x="106.1" y="37.2">10%</text>
<text x="209.3" y="38.1">ALT_PARTNO_SEC3=GAA612AG5</text>
<text x="209.3" y="36.3">ALT_VALUE_SEC3=BZX84C4V7</text>
<text x="225.7" y="41.5">BZX84C6V8</text>
<text x="225.7" y="39.8">Z1</text>
<text x="242.3" y="41.7">R110</text>
<text x="278.8" y="36.8">0.125W</text>
<text x="38.3" y="45">R5</text>
<text x="38.4" y="46.7">1K</text>
<text x="194.9" y="44.7">BC817</text>
<text x="198.5" y="43">Q1</text>
<text x="213.8" y="45.9">R106</text>
<text x="213.9" y="47.6">1K</text>
<text x="242.3" y="47">5.11K</text>
<text x="38.3" y="50.2">0.25W</text>
<text x="38.4" y="48.4">1%</text>
<text x="213.8" y="51.1">0.125W</text>
<text x="213.9" y="49.3">1%</text>
<text x="242.4" y="48.8">1%</text>
<text x="113.8" y="62.2">TL082</text>
<text x="117.8" y="60.5">U2</text>
<text x="23.2" y="71.5">Z2</text>
<text x="42.8" y="68.3">C106</text>
<text x="42.8" y="66.5">50V</text>
<text x="42.9" y="70.1">100N</text>
<text x="42.9" y="71.9">10%</text>
<text x="62.4" y="68.3">C3</text>
<text x="62.4" y="66.5">25V</text>
<text x="62.4" y="71.9">20%</text>
<text x="62.5" y="70">1.5U</text>
<text x="77.5" y="66.4">R112</text>
<text x="77.5" y="71.5">0.125W</text>
<text x="77.6" y="68.1">1K</text>
<text x="77.6" y="69.8">1%</text>
<text x="202.2" y="71.9">ALTERNATIV</text>
<text x="202.2" y="70.1">4K64</text>
<text x="208.7" y="70.1">--&gt;</text>
<text x="214" y="70.1">V_FAN</text>
<text x="221.9" y="70.1">MAX.</text>
<text x="228.4" y="70.1">24V</text>
<text x="23.2" y="73.3">BZX84C6V8</text>
<text x="101.6" y="77.2">C108</text>
<text x="101.6" y="75.4">50V</text>
<text x="109.6" y="76.2">R124</text>
<text x="109.7" y="77.9">150</text>
<text x="186" y="76.3">VR1</text>
<text x="202.2" y="73.7">2K43</text>
<text x="202.2" y="76.3">ALT_VALUE_SEC3=2.43K</text>
<text x="208.7" y="73.7">--&gt;</text>
<text x="214" y="73.7">V_FAN</text>
<text x="221.9" y="73.7">MAX.</text>
<text x="228.4" y="73.7">14V</text>
<text x="79.3" y="79">R102</text>
<text x="91.7" y="82.2">BC807</text>
<text x="91.7" y="80.4">Q4</text>
<text x="101.7" y="79">1N</text>
<text x="101.7" y="80.8">10%</text>
<text x="109.7" y="79.5">1%</text>
<text x="135.4" y="81.5">R118</text>
<text x="135.5" y="83.2">1.33K</text>
<text x="186.2" y="78.1">LM2595_5</text>
<text x="202.2" y="78.1">ALT_PARTNO_SEC3=GAA232AAS30</text>
<text x="250.3" y="79.9">50V</text>
<text x="250.3" y="81.7">C105</text>
<text x="250.4" y="83.5">1N</text>
<text x="79.3" y="84.4">4.64K</text>
<text x="79.4" y="86.2">1%</text>
<text x="109.6" y="87">C112</text>
<text x="109.6" y="85.3">50V</text>
<text x="109.7" y="88.8">100N</text>
<text x="135.4" y="86.7">0.125W</text>
<text x="135.5" y="84.9">1%</text>
<text x="220" y="87.2">L1</text>
<text x="250.4" y="85.3">10%</text>
<text x="41" y="95.9">U1</text>
<text x="80.3" y="95.6">0.125W</text>
<text x="84.3" y="92.1">249</text>
<text x="85.7" y="90.4">R3</text>
<text x="85.7" y="93.8">1%</text>
<text x="109.7" y="90.6">10%</text>
<text x="171.9" y="95.8">R104</text>
<text x="220.1" y="92.1">150U</text>
<text x="26.8" y="101">2.74K</text>
<text x="26.8" y="99.3">R101</text>
<text x="96.2" y="99.5">R108</text>
<text x="124.5" y="96.8">U3</text>
<text x="124.7" y="98.6">LMC7101</text>
<text x="171.9" y="100.9">0.125W</text>
<text x="171.9" y="97.5">20K</text>
<text x="172" y="99.1">1%</text>
<text x="273.6" y="96.8">P12</text>
<text x="26.8" y="104.5">0.125W</text>
<text x="26.9" y="102.7">1%</text>
<text x="84.3" y="106.4">249</text>
<text x="85.7" y="104.6">R2</text>
<text x="96.2" y="104.9">4.64K</text>
<text x="96.3" y="106.7">1%</text>
<text x="109.6" y="104">R107</text>
<text x="109.7" y="105.8">10K</text>
<text x="79.3" y="113.8">R1</text>
<text x="80.3" y="109.8">0.125W</text>
<text x="85.7" y="108">1%</text>
<text x="96.2" y="108.5">0.25W</text>
<text x="109.7" y="109.3">1%</text>
<text x="181.7" y="113.4">Q2</text>
<text x="196" y="113.5">20K</text>
<text x="196" y="111.8">R105</text>
<text x="213.8" y="110.2">50WQ06FN</text>
<text x="213.8" y="108.4">D1</text>
<text x="268.1" y="113.4">1</text>
<text x="273.5" y="109.3">P11</text>
<text x="50.8" y="119.1">C102</text>
<text x="50.8" y="117.3">50V</text>
<text x="79.3" y="119.1">7.5K</text>
<text x="91.7" y="116.9">BC817</text>
<text x="91.7" y="115.2">Q3</text>
<text x="107.8" y="117.3">C6</text>
<text x="107.8" y="115.5">50V</text>
<text x="107.8" y="119">470U</text>
<text x="135.4" y="115.4">R113</text>
<text x="135.4" y="117.1">20K</text>
<text x="135.5" y="118.7">1%</text>
<text x="148.8" y="119.1">50V</text>
<text x="166.6" y="119.1">50V</text>
<text x="181.7" y="115.1">BC817</text>
<text x="196" y="117">0.125W</text>
<text x="196.1" y="115.2">1%</text>
<text x="236.9" y="118.2">50V</text>
<text x="236.9" y="120">C110</text>
<text x="245.8" y="118.2">35.0V</text>
<text x="245.8" y="120">C5</text>
<text x="268.2" y="117">2</text>
<text x="50.9" y="120.9">100N</text>
<text x="79.3" y="122.7">0.1W</text>
<text x="79.4" y="120.9">1%</text>
<text x="107.8" y="120.9">20%</text>
<text x="135.4" y="120.5">0.125W</text>
<text x="148.8" y="122.6">470U</text>
<text x="148.8" y="124.4">20%</text>
<text x="148.8" y="120.9">C1</text>
<text x="166.6" y="120.9">C103</text>
<text x="166.7" y="122.6">100N</text>
<text x="166.7" y="124.4">10%</text>
<text x="237.1" y="123.5">10%</text>
<text x="237.1" y="121.8">100N</text>
<text x="245.8" y="123.5">20%</text>
<text x="246" y="121.7">100U</text>
<text x="268.1" y="125.9">1</text>
<text x="273.6" y="121.8">P16</text>
<text x="32.2" y="130.3">9</text>
<text x="53.8" y="130.3">8</text>
<text x="268.2" y="129.4">2</text>
<text x="34.8" y="135.1">ROOM=INTERFACE</text>
<text x="118.5" y="133.4">R103</text>
<text x="126.5" y="136.9">0.125W</text>
<text x="126.5" y="133.4">20K</text>
<text x="126.6" y="135.2">1%</text>
<text x="254.4" y="197.4">A.</text>
<text x="258.4" y="197.4">Tutat</text>
<text x="254.5" y="201">M.</text>
<text x="258.4" y="201">Dehmlow</text>
<text x="254.5" y="208.1">CA47A-000039</text>
<text x="254.6" y="204.5">M.</text>
<text x="258.5" y="204.5">Mann</text>
</g>
<g font-size="1.5">
<text x="239.6" y="80.6">R115</text>
<text x="239.6" y="79">MELF</text>
<text x="239.6" y="82.4">4.64K</text>
<text x="239.7" y="85.8">1W</text>
<text x="239.7" y="84">1%</text>
<text x="41" y="97.7">6N139</text>
<text x="123.9" y="101.4">v+</text>
<text x="272.3" y="98.6">CON2</text>
<text x="123.9" y="106.1">v-</text>
<text x="272.3" y="111.1">CON2</text>
<text x="157.6" y="119.1">50V</text>
<text x="157.8" y="117.3">1210</text>
<text x="223.6" y="119.1">50V</text>
<text x="223.7" y="117.3">1210</text>
<text x="22.3" y="122.5">R161</text>
<text x="22.4" y="124.3">10K</text>
<text x="34.8" y="125.3">U17</text>
<text x="157.6" y="122.7">3.3U</text>
<text x="157.6" y="124.5">20%</text>
<text x="157.6" y="120.9">C2</text>
<text x="223.6" y="120.9">C4</text>
<text x="223.6" y="122.7">3.3U</text>
<text x="223.6" y="124.5">20%</text>
<text x="272.3" y="123.6">CON2</text>
<text x="34.8" y="127.1">74HC14</text>
<text x="35.9" y="132.5">(VCC:14;GND:7)</text>
<text x="38.3" y="151.2">C139</text>
<text x="38.4" y="155.7">100N</text>
<text x="165.7" y="184.1">WARNING</text>
<text x="273.4" y="196.6">ORIGINAL DATE</text>
<text x="273.4" y="207.3">SHEET</text>
<text x="281.5" y="204.6">SHEETS</text>
</g>
<g font-size="1.4">
<text x="8.4" y="1.6">CR-11</text>
<text x="14.7" y="1.6">:</text>
<text x="16.8" y="1.6">@PROJ_LIB.PDB_II(SCH_1):PAGE11</text>
<text x="253" y="29.2">DUMMY_OPV_FAN</text>
<text x="252" y="37.2">PVCC=24V_HL2;</text>
<text x="266.9" y="37.2">NVCC=HL2</text>
<text x="97.1" y="58.5">PVCC=24V_HL2;</text>
<text x="111.9" y="58.5">NVCC=HL2</text>
<text x="12.9" y="131.6">2C2&gt;</text>
<text x="257.4" y="131.6">FAN_OUT_POS</text>
<text x="1.9" y="207.3" transform="rotate(-90 1.9 207.3)">OECB_A3</text>
<text x="3.7" y="207.3" transform="rotate(-90 3.7 207.3)">REV 2004-09-06</text>
</g>
<g font-size="1.2">
<text x="264.4" y="34.5">(PVCC,NVCC)</text>
<text x="111.2" y="71">(PVCC,NVCC)</text>
<text x="189.2" y="83">FEEDBACK</text>
<text x="191.1" y="93">ON/OFF</text>
<text x="51.9" y="101.9">VCC</text>
<text x="41.7" y="105.4">A</text>
<text x="52.9" y="105.4">VB</text>
<text x="41.7" y="109">K</text>
<text x="51.9" y="112.5">GND</text>
<text x="52.9" y="109">VO</text>
<text x="134.5" y="185.9">THIS WORK AND THE INFORMATION IT CONTAINS ARE THE PROPERTY OF OTIS ELEVATOR</text>
<text x="134.5" y="187.7">COMPANY (OTIS). IT IS DELIVERED TO OTHERS ON THE EXPRESS CONDITION THAT IT</text>
<text x="134.5" y="189.5">WILL BE USED ONLY FOR OR ON BEHALF OF OTIS ; THAT NEITHER IT OR NOR THE</text>
<text x="134.6" y="191.3">INFORMATION IT CONTAINS WILL BE REPRODUCED OR DISCLOSED, IN WHOLE OR IN</text>
<text x="134.5" y="194.8">AND ANY COPIES WILL BE PROMPTLY RETURNED TO OTIS.</text>
<text x="134.5" y="193">PART, WITHOUT THE PRIOR WRITTEN CONSENT OF OTIS ; AND THAT ON DEMAND IT</text>
<text x="134.5" y="198.4">UNPUBLISHED WORK (C) OTIS ELEVATOR COMPANY</text>
<text x="134.5" y="200.2">ALL RIGHTS RESERVED.</text>
<text x="159.4" y="207.9">A United Technologies Company</text>
</g>
<g font-size="1.1">
<text x="186.5" y="86.4">VIN</text>
<text x="187.7" y="93">GND</text>
<text x="191.7" y="90.2">OUTPUT</text>
</g>
</svg>
